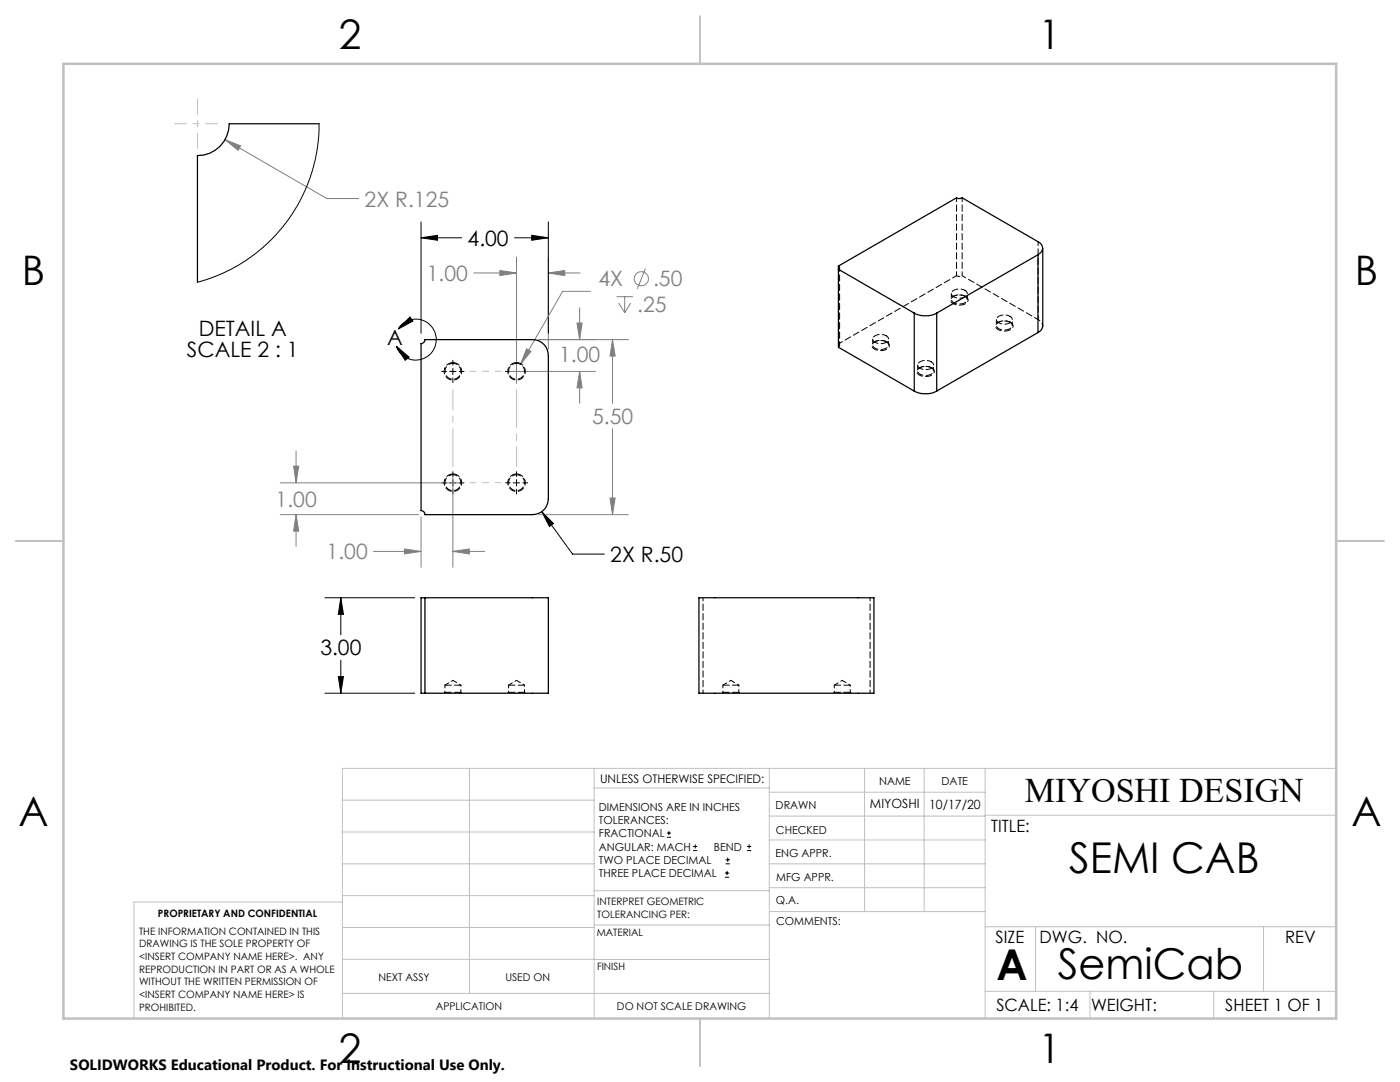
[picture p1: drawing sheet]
<svg xmlns="http://www.w3.org/2000/svg" width="279mm" height="216mm" viewBox="0 0 279 216" stroke-linecap="round" stroke-linejoin="round" font-family="sans-serif">
<g fill="none" stroke="#808080" stroke-width=".2">
<path d="M44.9 27.9l20.3 11.7h6.4M44.9 27.9l3.1 1.2-.5 .9zM94.5 54.5h8.6M99.8 54l3.3 .5-3.3 .5zM103.1 51.3v25.2M109.4 54.5l3.3-.5v1zM109.4 51.3v18.4M109.4 54.5h6.4M117.9 58.1h-5.6l-8.4 14.6M123 59.2h3.3M124.7 59.2v3.2M128.8 53.6l-1.6 4"/>
<path d="M101.2 74.1h17.7M105.1 69.6l.8 .5-2 2.6zM107.5 67.8h17.9M115.1 64.5h1.1l-.5 3.3zM115.7 74.1l.5 3.3h-1.1zM115.7 61.4v6.4M115.7 74.1v6.4M122.2 67.8v12.7M122.2 67.8l.6 3.2h-1.1zM123.5 60.5l1.2 1.9M125.9 60.5l-1.2 1.9M55.9 96.3h36.6"/>
<path d="M58.6 93h1l-.5 3.3zM59.1 90v6.3M90.4 94.4v18.8M121.7 99.4h1.1l-.6 3.3zM122.2 85.5v17.2M55.9 102.7h27.6M59.1 102.7l.5 3.3h-1zM59.1 102.7v6.3M74.5 110h9.5M80.7 109.5l3.3 .5-3.3 .5zM84 103.2v10M90.4 110l3.3-.5v1z"/>
<path d="M90.4 110h6.3M107.5 102.7h17.9"/>
<circle cx="128" cy="55.6" r="1.41"/>
</g>
<g fill="none" stroke="#000" stroke-width=".2">
<path d="M84 47.4l3.3-.4v.9zM84 44.3v22.2M84 47.4h8.1M102.7 47.4h6.7M106.1 47l3.3 .4-3.3 .5zM109.4 44.3v22.2M79.1 69.1l2.5 2.2-.7 .6zM79.5 65.7a4.1 4.1 0 0 1 6.3-.8 4.1 4.1 0 0 1-.7 6.3 4.1 4.1 0 0 1-6-2.1M81.8 63.3l.6 .8-2.9 1.6zM88.2 74.1h.9M89.7 74.1h1.3M90.4 71.9v.9"/>
<path d="M90.4 73.5v1.3M90.4 75.4v.9M91.7 74.1h.9M100.9 74.1h.9M102.4 74.1h1.3M103.1 71.9v.9M103.1 73.5v1.3M103.1 75.4v.9M104.4 74.1h.9M88.2 96.3h.9M89.7 96.3h1.3M90.4 94.1v1"/>
<path d="M90.4 95.7v1.3M90.4 97.6v1M91.7 96.3h.9M100.9 96.3h.9M102.4 96.3h1.3M103.1 94.1v1M103.1 95.7v1.3M103.1 97.6v1M104.4 96.3h.9M64.8 119.3h18M68 119.3l.5 3.3h-1zM68 119.3v7.4"/>
<path d="M108.1 102.1l2.4 2.4-.9 .6zM108.1 102.1l6.2 8.5h6.3M64.8 138.3h18M67.5 135h1l-.5 3.3zM68 131.7v6.6M133.1 167.1h.8M133.1 166.2h.8M133.5 165.8v.9M138.3 169.7h.8M138.3 168.9h.8M138.7 168.5v.8M144.7 175h.8"/>
<path d="M144.7 174.2h.8M144.8 172.4h.9M144.8 171.6h.9M145.1 173.8v.8M145.2 171.1v.9M149.1 169.7h.8M149.1 168.9h.8M149.5 168.5v.8"/>
</g>
<path d="M93.8 74.1h6.2M100 96.3h-6.2" fill="none" stroke="#c0c0c0" stroke-width=".2" stroke-dasharray="15.2 1.3 1.3 1.3" stroke-dashoffset="14"/>
<path d="M103.1 77.8v15.3M90.4 93.1v-15.3" fill="none" stroke="#c0c0c0" stroke-width=".2" stroke-dasharray="15.2 1.3 1.3 1.3" stroke-dashoffset="7.7"/>
<path d="M43.4 24.7h-8.6" fill="none" stroke="#c0c0c0" stroke-width=".2" stroke-dasharray="15.2 1.3 1.3 1.3" stroke-dashoffset="12.8"/>
<path d="M39.4 29.6v-9.8" fill="none" stroke="#c0c0c0" stroke-width=".2" stroke-dasharray="15.2 1.3 1.3 1.3" stroke-dashoffset="12.2"/>
<g fill="none" stroke="#c0c0c0" stroke-width=".2">
<path d="M68.3 159.7h50.3M93.7 153.3v44.9M118.6 153.3v49.9M118.6 157.2h34.9M153.5 153.3v49.9M153.5 158.1h43.1M172.5 153.3v28.6M184.4 153.3v28.6M196.6 153.3v49.9M266.7 153.3h-198.4v49.9M68.3 178.7h50.3M68.3 172.4h50.3"/>
<path d="M68.3 166h50.3M68.3 180h-41.6v23.2M118.6 177.7h35M153.5 167.6h43.1M153.5 162.8h43.1M153.5 172.4h43.1M153.5 177.1h43.1M196.6 162.7h70.1M68.3 198.2h85.2M68.3 191.4l85.2 .1M68.3 185.1h50.3M118.6 184.6h35"/>
<path d="M153.6 181.9h43M196.6 197.8h70.1M196.6 184.9h70.1M206.7 184.9v12.9M217.5 197.8v5.4M242.2 197.8v5.4M252.2 184.9v12.9"/>
</g>
<path d="M139.7 3.2v9.5M3.1 107.9h9.6M266.7 107.9h9.5M139.7 203.2v9.6" fill="none" stroke="#c0c0c0" stroke-width=".25"/>
<path d="M12.7 12.7h254v190.5h-254z" fill="none" stroke="#c0c0c0" stroke-width=".5"/>
<path d="M79.1 69.1l2.5 2.2-.7 .6zM81.8 63.3l.6 .8-2.9 1.6z" fill="#000"/>
<path d="M90.4 110l3.3-.5v1zM80.7 109.5l3.3 .5-3.3 .5zM58.6 93h1l-.5 3.3zM59.1 102.7l.5 3.3h-1zM115.7 74.1l.5 3.3h-1.1zM115.1 64.5h1.1l-.5 3.3zM99.8 54l3.3 .5-3.3 .5zM109.4 54.5l3.3-.5v1z" fill="#808080"/>
<path d="M68 119.3l.5 3.3h-1zM67.5 135h1l-.5 3.3zM84 47.4l3.3-.4v.9zM106.1 47l3.3 .4-3.3 .5zM108.1 102.1l1.5 3 .9-.6z" fill="#000"/>
<path d="M122.2 67.8l.6 3.2h-1.1zM121.7 99.4h1.1l-.6 3.3zM105.1 69.6l-1.2 3.1 2-2.6zM44.9 27.9l2.6 2.1 .5-.9z" fill="#808080"/>
<g fill="none" stroke="#000" stroke-width=".25">
<path d="M63.7 24.7h-17.9a6.3 6.3 0 0 1-6.4 6.3v25.3M167.3 53.1a.34 .34 0 0 1 .2 .3 .34 .34 0 0 1-.2 .3l15.2 8.8M167.3 53.1v16.2l15.2 8.7M207.2 50.8a1.39 1.39 0 0 0 .9-1.3 1.39 1.39 0 0 0-.9-1.3l-15.2-8.7-.4 .1-.7-.1-23.6 13.6M207.2 50.8l-20.3 11.7M207.2 50.8v15.6M208.1 49.5v15.6a1.54 1.54 0 0 1-.9 1.3M84 68.5a.73 .73 0 0 0 .8-.7h21.5a3.2 3.2 0 0 1 3.1 3.1v28.6a3.2 3.2 0 0 1-3.1 3.2h-21.5a.78 .78 0 0 0-.8-.8zM182.5 62.5a5 5 0 0 0 4.4 0M182.5 78a5 5 0 0 0 4.4 0M182.5 62.5v15.5M186.9 62.5v15.5"/>
<path d="M207.2 66.4l-20.3 11.6M84.8 119.3h-.8v19h.8M84.8 119.3h24.6v19h-24.6M84.8 119.3v19M139.5 119.3h34.9v19h-34.9z"/>
</g>
<g fill="none" stroke="#000" stroke-width=".2" stroke-dasharray="1.3 .6">
<path d="M190.3 59.1l-.1 .1M192.7 59.2a.81 .81 0 0 1 .5 .9 .81 .81 0 0 1-.8 .6l-.4 .1a1.76 1.76 0 0 1-2.3-1 2.09 2.09 0 0 1 3-.6M192.7 59.2l-.1-.1M174.6 68.2h-.1M177 68.2a.81 .81 0 0 1 .5 .9 .81 .81 0 0 1-.8 .7l-.4 .1a1.76 1.76 0 0 1-2.3-1 2.09 2.09 0 0 1 3-.7M177 68.2h-.1M183.6 73.4h-.1M186 73.4a.81 .81 0 0 1 .5 .9 .81 .81 0 0 1-.8 .7l-.4 .1a1.76 1.76 0 0 1-2.3-1 2.09 2.09 0 0 1 3-.7M186 73.4h-.2M199.3 64.3h-.1M201.7 64.3a.81 .81 0 0 1 .5 .9 .81 .81 0 0 1-.8 .7l-.4 .1a1.76 1.76 0 0 1-2.3-1 2.09 2.09 0 0 1 3-.7M201.7 64.3h-.1"/>
<path d="M88.8 138.1l-.2 .2M92 138.1h-3.2M92 136.7h-3.2M92.1 138.3l-.1-.2M101.5 138.1l-.2 .2M104.7 138.1h-3.2M104.7 136.7h-3.2M104.8 138.3l-.1-.2M144.3 138.1l-.2 .2M147.5 138.1h-3.2M147.5 136.7h-3.2M147.6 138.3l-.1-.2"/>
<path d="M166.5 138.1l-.2 .2M169.7 138.1h-3.2M169.7 136.7h-3.2M169.8 138.3l-.1-.2"/>
</g>
<path d="M90.4 135.8l-1.6 .9M92 136.7l-1.6-.9M103.1 135.8l-1.6 .9M104.7 136.7l-1.6-.9M145.9 135.8l-1.6 .9M147.5 136.7l-1.6-.9M168.1 135.8l-1.6 .9M169.7 136.7l-1.6-.9" fill="none" stroke="#000" stroke-width=".2" stroke-dasharray="1.3 .6" stroke-dashoffset=".9"/>
<path d="M88.8 136.7v1.4M92 138.1v-1.4M101.5 136.7v1.4M104.7 138.1v-1.4M144.3 136.7v1.4M147.5 138.1v-1.4M166.5 136.7v1.4M169.7 138.1v-1.4" fill="none" stroke="#000" stroke-width=".2" stroke-dasharray="1.3 .6" stroke-dashoffset=".7"/>
<path d="M189.9 58.6v1.1M190.9 55l.6 .1 .5-.1M193 59.7v-1.1M174.2 67.7v1.1M177.3 68.8v-1.1M183.1 72.8v1.2M186.3 74v-1.2M198.9 63.8v1.1M202 64.9v-1.1M140.3 119.3v19M173.6 138.3v-19" fill="none" stroke="#000" stroke-width=".2" stroke-dasharray="1.3 .6" stroke-dashoffset=".6"/>
<g fill="none" stroke="#000" stroke-width=".2" stroke-dasharray="1.3 .6" stroke-dashoffset=".4">
<path d="M192.6 59.1a.76 .76 0 0 1 .4 .9 .76 .76 0 0 1-.8 .6h-.4a1.53 1.53 0 0 1-1.9-.9 1.96 1.96 0 0 1 2.7-.6M192.6 57.9a.76 .76 0 0 1 .4 .9 .76 .76 0 0 1-.8 .6l-.4 .1a1.53 1.53 0 0 1-1.9-1 1.96 1.96 0 0 1 2.7-.6M90.4 72.5a1.59 1.59 0 0 1 1.4 2.3 1.59 1.59 0 0 1-2.7 .2 1.59 1.59 0 0 1 1.1-2.5h.2M103.1 72.5a1.59 1.59 0 0 1 1.4 2.3 1.59 1.59 0 0 1-2.7 .2 1.59 1.59 0 0 1 1.1-2.5h.2M167.3 69.3a.34 .34 0 0 0 .3-.4 .34 .34 0 0 0-.3-.3M167.3 68.6l23.6-13.6M176.9 68.2a.76 .76 0 0 1 .4 .9 .76 .76 0 0 1-.8 .5l-.4 .1a1.53 1.53 0 0 1-1.9-.9 1.96 1.96 0 0 1 2.7-.6M176.9 67a.76 .76 0 0 1 .4 .9 .76 .76 0 0 1-.8 .6h-.4a1.53 1.53 0 0 1-1.9-.9 1.96 1.96 0 0 1 2.7-.6M185.8 73.4a.76 .76 0 0 1 .5 .8 .76 .76 0 0 1-.8 .6l-.4 .1a1.53 1.53 0 0 1-2-1 1.96 1.96 0 0 1 2.7-.5M185.8 72.2a.76 .76 0 0 1 .5 .9 .76 .76 0 0 1-.8 .5l-.4 .1a1.53 1.53 0 0 1-2-.9 1.96 1.96 0 0 1 2.7-.6M201.6 64.3a.76 .76 0 0 1 .4 .9 .76 .76 0 0 1-.8 .5l-.4 .1a1.53 1.53 0 0 1-1.9-.9 1.96 1.96 0 0 1 2.7-.6M201.6 63.1a.76 .76 0 0 1 .4 .9 .76 .76 0 0 1-.8 .6l-.4 .1a1.53 1.53 0 0 1-1.9-1 1.96 1.96 0 0 1 2.7-.6"/>
<path d="M90.4 94.7a1.59 1.59 0 0 1 1.4 2.3 1.59 1.59 0 0 1-2.7 .2 1.59 1.59 0 0 1 1.1-2.5h.2M103.1 94.7a1.59 1.59 0 0 1 1.4 2.3 1.59 1.59 0 0 1-2.7 .2 1.59 1.59 0 0 1 1.1-2.5h.2"/>
</g>
<path d="M90.4 72.3a1.75 1.75 0 0 1 1.5 2.6 1.75 1.75 0 0 1-2.9 .2 1.75 1.75 0 0 1 1.2-2.7l.2-.1M103.1 72.3a1.75 1.75 0 0 1 1.5 2.6 1.75 1.75 0 0 1-2.9 .2 1.75 1.75 0 0 1 1.2-2.7l.2-.1M90.4 94.6a1.75 1.75 0 0 1 1.5 2.5 1.75 1.75 0 0 1-2.9 .2 1.75 1.75 0 0 1 1.2-2.7h.2M103.1 94.6a1.75 1.75 0 0 1 1.5 2.5 1.75 1.75 0 0 1-2.9 .2 1.75 1.75 0 0 1 1.2-2.7h.2" fill="none" stroke="#000" stroke-width=".2" stroke-dasharray="1.3 .6" stroke-dashoffset="-.1"/>
<path d="M192 39.5v15.5M190.9 55v-15.5M207.2 48.2v15.6M167.6 68.9v-15.5M207.2 63.8l-15.2-8.8" fill="none" stroke="#000" stroke-width=".2" stroke-dasharray="1.3 .6" stroke-dashoffset=".5"/>
<path d="M207.2 63.8a1.57 1.57 0 0 1 .9 1.3" fill="none" stroke="#000" stroke-width=".2" stroke-dasharray="1.3 .6" stroke-dashoffset=".8"/>
<path d="M63.7 24.7l-.1 2.1-.3 2.9-.4 2.4-.9 3.1-1.1 2.7-1 2.2-1.5 2.5-1.4 2-2.1 2.5-1.5 1.4-2.1 1.8-2.2 1.7-2.6 1.6-2.4 1.1-4.7 1.6" fill="none" stroke="#000" stroke-width=".2"/>
<g font-size="8.5">
<text x="213.4" y="174.2">SEMI CAB</text>
<text x="198.9" y="195.5">A</text>
<text x="211.1" y="195.4">SemiCab</text>
</g>
<g font-size="8.1">
<text x="67.6" y="9.7">2</text>
<text x="207.3" y="9.7">1</text>
<text x="4.4" y="57">B</text>
<text x="270.4" y="57">B</text>
<text x="3.7" y="164.9">A</text>
<text x="269.7" y="164.9">A</text>
<text x="67.6" y="212.2">2</text>
<text x="207.3" y="212.2">1</text>
</g>
<text font-size="6.9" x="204.5" y="160.1">MIYOSHI DESIGN</text>
<g font-size="4.2" fill="#808080">
<text x="72.8" y="41.2">2X R.125</text>
<text x="85.2" y="56.1">1.00</text>
<text x="119.4" y="57.2">4X</text>
<text x="130.3" y="57.2">.50</text>
<text x="127.2" y="62.2">.25</text>
<text x="111.6" y="72.3">1.00</text>
<text x="118.2" y="84.6">5.50</text>
<text x="55" y="101.1">1.00</text>
<text x="65.2" y="111.6">1.00</text>
</g>
<g font-size="4.2">
<text x="93.3" y="49">4.00</text>
<text x="37.3" y="71.3">SCALE 2 : 1</text>
<text x="39.7" y="67.1">DETAIL A</text>
<text x="77.3" y="68.9">A</text>
<text x="121.8" y="112.2">2X R.50</text>
<text x="63.9" y="130.8">3.00</text>
</g>
<g font-size="3.4">
<text x="197.8" y="166">TITLE:</text>
<text x="198.7" y="188.1">SIZE</text>
<text x="207.5" y="188.1">DWG. NO.</text>
<text x="256.5" y="188.2">REV</text>
<text x="198.8" y="201.7">SCALE: 1:4</text>
<text x="217.7" y="201.8">WEIGHT:</text>
<text x="244.5" y="201.7">SHEET 1 OF 1</text>
</g>
<text font-size="3" x="14" y="213.5">SOLIDWORKS Educational Product. For Instructional Use Only.</text>
<g font-size="2.5">
<text x="173.6" y="161.3">MIYOSHI</text>
<text x="185.4" y="161.4">10/17/20</text>
</g>
<text font-size="2.4" x="119.8" y="156.2">UNLESS OTHERWISE SPECIFIED:</text>
<g font-size="2.2">
<text x="119.5" y="161.8">DIMENSIONS ARE IN INCHES</text>
<text x="154.8" y="161.4">DRAWN</text>
<text x="175.4" y="156.6">NAME</text>
<text x="187.9" y="156.7">DATE</text>
<text x="119.5" y="164.4">TOLERANCES:</text>
<text x="119.5" y="167.1">FRACTIONAL</text>
<text x="154.9" y="166.3">CHECKED</text>
<text x="119.5" y="169.7">ANGULAR: MACH</text>
<text x="119.5" y="172.4">TWO PLACE DECIMAL</text>
<text x="142.5" y="169.7">BEND</text>
<text x="154.8" y="171">ENG APPR.</text>
<text x="119.5" y="175">THREE PLACE DECIMAL</text>
<text x="154.9" y="175.7">MFG APPR.</text>
<text x="154.9" y="180.4">Q.A.</text>
<text x="154.9" y="184.6">COMMENTS:</text>
</g>
<g font-size="2.1">
<text x="75.5" y="195.7">NEXT ASSY</text>
<text x="100.9" y="195.7">USED ON</text>
<text x="86.9" y="201.5">APPLICATION</text>
<text x="123.1" y="201.6">DO NOT SCALE DRAWING</text>
</g>
<g font-size="2">
<text x="31.5" y="182.9">PROPRIETARY AND CONFIDENTIAL</text>
<text x="119.2" y="180.6">INTERPRET GEOMETRIC</text>
<text x="119.2" y="183.1">TOLERANCING PER:</text>
<text x="27.8" y="186.5">THE INFORMATION CONTAINED IN THIS</text>
<text x="27.8" y="189">DRAWING IS THE SOLE PROPERTY OF</text>
<text x="27.8" y="191.6">&lt;INSERT COMPANY NAME HERE&gt;. ANY</text>
<text x="119.1" y="186.7">MATERIAL</text>
<text x="27.8" y="194.1">REPRODUCTION IN PART OR AS A WHOLE</text>
<text x="27.8" y="196.6">WITHOUT THE WRITTEN PERMISSION OF</text>
<text x="119.1" y="193.5">FINISH</text>
<text x="27.8" y="199.1">&lt;INSERT COMPANY NAME HERE&gt; IS</text>
<text x="27.8" y="201.7">PROHIBITED.</text>
</g>
</svg>
